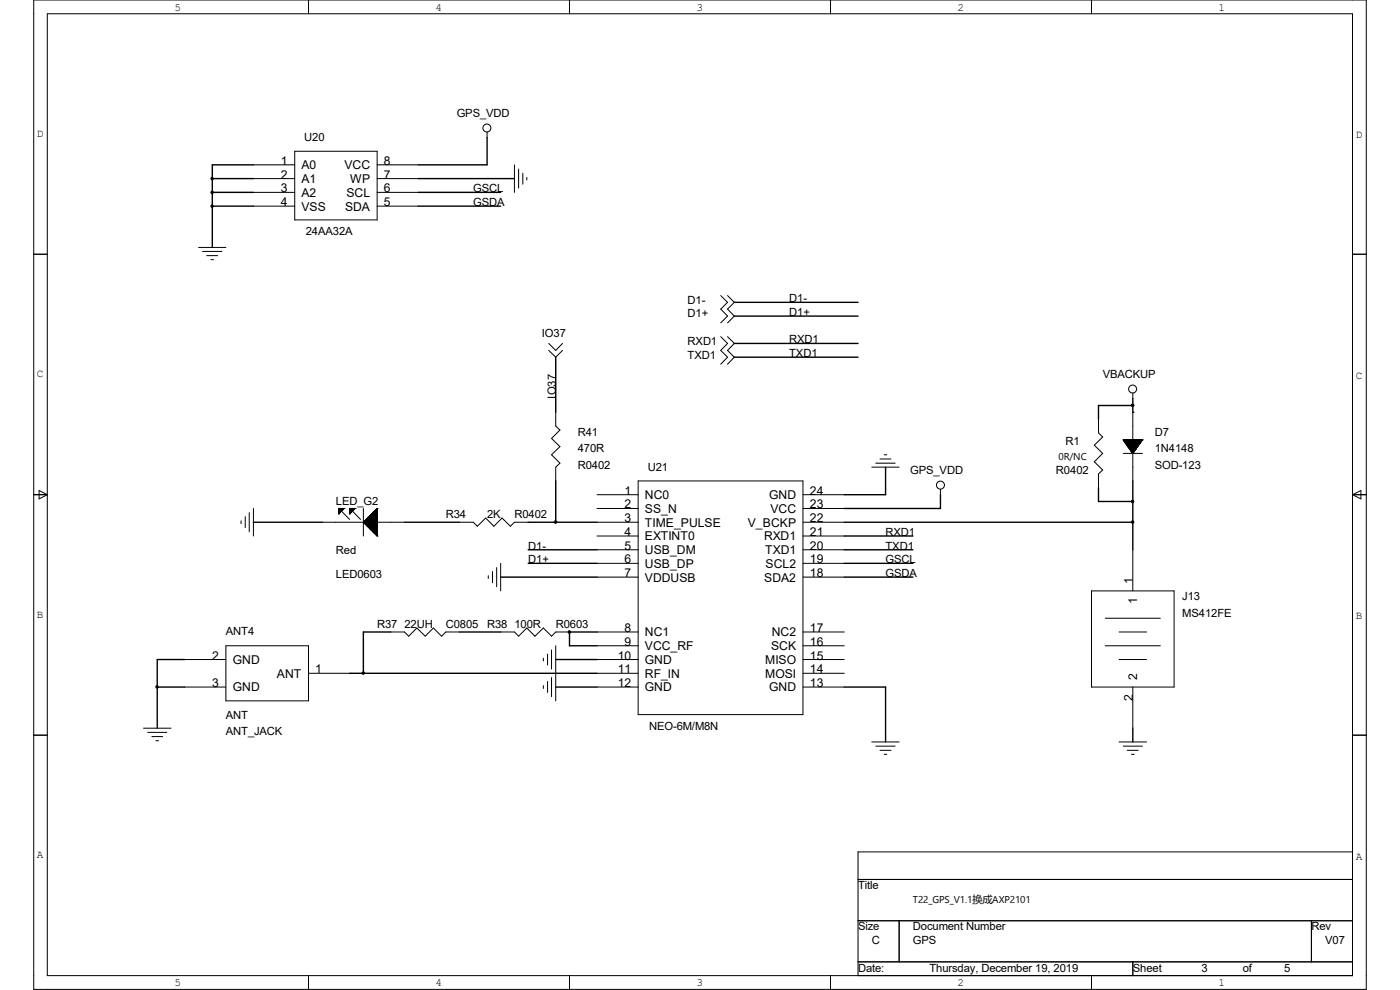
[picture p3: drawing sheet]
<svg xmlns="http://www.w3.org/2000/svg" width="297mm" height="210mm" viewBox="0 0 297 210" stroke-linecap="round" stroke-linejoin="round" font-family="sans-serif">
<g fill="none" stroke="#000" stroke-width=".21">
<path d="M7.2 0h282.7v209.9h-282.7zM10 2.9h276.9v204.1h-276.9zM65.4 0v2.9M120.8 0v2.9M176.2 0v2.9M231.6 0v2.9M53.8 35h8.7M53.8 37.9h8.7M62.5 32.1h17.5v14.6h-17.5zM80 35h8.7M80 37.9h8.7M103.3 28v1.2"/>
<path d="M109.1 35v5.8M110 35.9v4M110.9 36.7v2.4M111.8 37.6v.6M7.2 53.9h2.8M42.1 52.5h5.8M43 53.3h4.1M43.9 54.2h2.3M44.7 55.1h.6M53.8 40.8h8.7M53.8 43.7h8.7M80 40.8h8.7"/>
<path d="M80 43.7h8.7M286.9 53.9h3M116.4 74.3l1.5 1.5 1.4-1.5M116.4 72.9l1.5 1.4 1.4-1.4M152.9 62.7l1.4 1.4-1.4 1.5 1.4 1.5-1.4 1.4M152.9 71.4l1.4 1.5-1.4 1.4 1.4 1.5-1.4 1.5M154.3 62.7l1.5 1.4-1.5 1.5 1.5 1.5-1.5 1.4M154.3 71.4l1.5 1.5-1.5 1.4 1.5 1.5-1.5 1.5M117.9 87.5v2.9l.9 .8-1.8 1.8 1.8 1.7-1.8 1.8 1.8 1.8-.9 .8v2.9M185 99.1h5.8M185.8 98.3h4.1M186.7 97.4h2.3"/>
<path d="M187.6 96.5h.5M233 88.9v2.9l.9 .9-1.7 1.7 1.7 1.8-1.7 1.8 1.7 1.7-.9 .8v3M238.3 93.3h.1M238.3 96.2h4.1M238.3 93.3l2 2.9M238.3 93.3h4.1M238.3 93.3l4 .1M238.4 93.5h3.8M238.4 93.3v.1h3.8M238.5 93.3v.3h3.7M238.5 93.3v.3h3.6M238.5 93.3v.5h3.6"/>
<path d="M238.6 93.3v.5h3.4M238.7 93.3v.6h3.3M238.8 93.3v.7h3.1M238.8 93.3v.8h3.1M238.8 94h3.1M238.9 93.3v.8h2.9M238.9 93.3v1h2.8M238.9 94.2h2.8M239 93.3v1M239.1 94.4h2.5M239.1 93.3v1.1M239.1 93.3v1.2h2.5"/>
<path d="M239.1 94.6h2.4M239.1 93.3v1.3M239.2 93.3v1.4h2.2M239.2 94.6h2.2M239.3 93.3v1.4M239.3 93.3v1.5h2M239.3 94.8h2M239.4 94.9h1.9M239.4 93.3v1.7M239.5 93.3v1.8h1.6v-1.8M239.5 95h1.6M239.6 95.2h1.5"/>
<path d="M239.6 93.3v1.9M239.6 93.3v2h1.4M239.6 95.2h1.4M239.7 93.3v2.1M239.7 93.3v2.1h1.2M239.7 95.4h1.2M239.8 95.5h1M239.8 93.3l.1 2.3M239.9 95.6h.8M239.9 93.3v2.4M240 95.7h.7M240 93.3v2.5"/>
<path d="M240 93.3l.1 2.6h.4M240 95.8h.6M240.2 93.3v2.8M240.2 96.1h.3M240.3 93.3v2.9M240.3 96.2h.1M240.3 83.4v1.1M240.3 87.5v14.5M240.4 93.3v2.8M240.5 93.3v2.7h-.3M240.5 93.3v2.5M240.6 93.3v2.4"/>
<path d="M240.7 93.3v2.4h-.8M240.8 93.3v2.2M240.8 93.3v2.1M240.9 93.3v2M241 93.3v2M241 93.3v1.9M241.2 93.3v1.6M241.3 93.3v1.5M241.3 93.3v1.4M241.4 93.3v1.4M241.4 93.3v1.3M241.5 93.3v1.2"/>
<path d="M241.6 93.3v1.1h-2.5M241.6 93.3v1M241.7 93.3v1M241.7 93.3v.8M241.8 93.3v.8M241.9 93.3v.7M241.9 93.3v.6M242 93.3v.6h-3.3M242 93.3v.5M242.1 93.3v.4M242.1 93.3v.3M242.2 93.3v.2"/>
<path d="M242.2 93.3v.1M242.3 93.3h.1M242.4 93.3h.1M242.4 93.3l-2.1 2.9M7.2 104.9h2.8M8.3 104.1l1.7 .8-1.7 .9zM51.1 110.5v.6M52 109.6v2.3M52.9 108.8v4M53.8 107.9v5.8M68.4 110.8h17.4M71.8 109h.1"/>
<path d="M71.8 108.4h.6M71.9 107.9l-.1 1.1M72 107.9v1h-.2M72.1 107.9l-.1 .9h-.2M72.1 107.9v.9h-.3M72.2 107.9v.8h-.4M72.2 107.9v.7h-.4M72.3 107.9v.6h-.5M72.4 108.4l1.8 1.8M72.5 107.9l-.1 .5M72.6 107.9v.4l-.8 .1M72.6 107.9v.3h-.8"/>
<path d="M72.7 107.9v.3h-.9M72.8 107.9v.2h-1M72.8 107.9v.1h-1M72.9 107.9v.1h-1.1M72.9 107.9h-1.1M73 107.9h.1M73 107.9h-1.2v1.1M73 107.9l-1.2 1.1M74.2 109h.1M74.2 108.4h.6M74.2 107.9v1.1M74.3 107.9v1h-.1"/>
<path d="M74.4 107.9l-.1 .9h-.1M74.5 107.9v.9h-.3M74.5 107.9v.8h-.3M74.6 107.9v.7h-.4M74.6 107.9v.6h-.4M74.7 107.9v.6h-.5M74.8 108.4l1.7 1.8M74.8 107.9v.5M74.9 107.9v.4l-.7 .1M74.9 107.9v.3h-.7M75 107.9v.3h-.8M75.1 107.9v.3h-.9"/>
<path d="M75.1 107.9v.2h-.9M75.1 107.9v.1h-.9M75.2 107.9v.1h-1M75.3 107.9h-1.1M75.4 107.9h.1M75.4 107.9h-1.2v1.1M75.4 107.9l-1.2 1.1M77.1 110.8h.1M77.1 110.8l2.9 2.9M77.1 110.7h2.9M77.1 107.9v5.8M77.1 110.7v.1h2.9"/>
<path d="M77.3 111h2.7M77.3 110.6h2.7M77.7 111.3h2.3M77.9 111.6h2.1M77.9 109.9h2.1M78.1 109.8v2h1.9M78.3 112h1.7M78.7 109.1v3.3h1.3M78.9 109v3.6M79.1 108.8v4h.9M79.5 108.3v4.9M80 113.7h.1"/>
<path d="M80 107.9h.1M80 107.9v5.8M80 107.9l-2.9 2.9M80 108h-.1v5.6h.1M80 108h-.2v5.5h.2M80 108.1h-.2v5.4h.2M80 108.2h-.3v5.2h.3M80 108.2h-.3v5.1h.3M80 108.2h-.4v5.1h.4M80 108.4h-.5v4.8h.5M80 108.4h-.6v4.7h.6M80 108.5h-.7v4.6h.7"/>
<path d="M80 108.6h-.8v4.3h.8M80 108.7h-.8v4.2h.8M80 108.8h-.9v3.9h.9M80 108.8h-1v3.9h1M80 108.9h-1v3.7h1M80 109h-1.2v3.5h1.2M80 109.1h-1.2v3.4h1.2M80 109.3h-1.4v3h1.4M80 109.3h-1.5v2.9h1.5M80 109.4h-1.5v2.8h1.5M80 109.4h-1.6v2.7h1.6M80 109.5h-1.6v2.6h1.6"/>
<path d="M80 109.6h-1.8v2.3h1.8M80 109.7h-1.9v2.1h1.9M80 109.8h-2v1.9h2M80 109.9h-2.1v1.7h2.1M80 110h-2.1v1.5h2.1M80 110.1h-2.2v1.4h2.2M80 110.2h-2.3v1.2h2.3M80 110.2h-2.4v1.1h2.4M80 110.3h-2.4v.9h2.4M80 110.4h-2.5v.8h2.5M80 110.4h-2.6v.7h2.6M80 110.5h-2.6v.6h2.6"/>
<path d="M80 110.5h-2.7v.5h2.7M80 110.7h-2.8v.2h2.8M80 109.6h-1.7v2.3M80 109.2h-1.3v3.2M80 108.5h-.7v4.5M80 107.9l-.1 5.7M97.5 110.8h2.9l.9 .8 1.7-1.7 1.8 1.7 1.7-1.7 1.8 1.7 .8-.8h3M106.2 119.5v5.8M126.7 104.9h8.7M126.7 110.8h8.7M126.7 107.9h8.7M126.7 113.7h8.7"/>
<path d="M126.7 116.6h8.7M126.7 119.5h8.7M135.4 102h34.9v49.6h-34.9zM170.3 104.9h8.8M170.3 110.8h8.8M170.3 107.9h8.8M170.3 113.7h8.8M170.3 116.6h8.8M170.3 119.5h8.8M199.5 103.8v1.1M240.3 116.6v8.7M286.9 104.9h3"/>
<path d="M286.9 104.9l1.8-.8v1.7zM39.2 139.9h8.7M47.9 137h17.5v11.7h-17.5zM82.9 134.1h2.9l.9 .9 1.7-1.8 1.8 1.8 1.7-1.8 1.8 1.8 .9-.9h2.9M103.6 122.1v.6M104.5 121.2v2.4M105.4 120.4v4.1M106.2 134.1h2.9l.9 .9 1.8-1.8 1.7 1.8 1.8-1.8 1.7 1.8 .9-.9h2.9M115.3 139.6v.6M116.2 138.8v2.3M117 137.9v4M117.9 137v11.7"/>
<path d="M126.7 134.1h8.7M126.7 137h8.7M126.7 139.9h8.7M126.7 122.4h8.7M170.3 134.1h8.8M170.3 137h8.8M170.3 139.9h8.8M170.3 122.4h8.8M231.6 125.3h17.5v20.5h-17.5zM234.5 131.1h11.7M234.5 137h11.7M237.4 134.1h5.8"/>
<path d="M237.4 139.9h5.8M7.2 156h2.8M30.4 154.5h5.9M31.3 155.4h4.1M32.2 156.3h2.3M33.1 157.1h.6M39.2 145.8h8.7M65.4 142.8h8.8M115.3 145.5v.5M116.2 144.6v2.3M117 143.7v4.1M126.7 145.8h8.7"/>
<path d="M126.7 142.8h8.7M170.3 145.8h8.8M170.3 142.8h8.8M185 157.4h5.8M185.8 158.3h4.1M186.7 159.2h2.3M237.4 157.4h5.8M238.3 158.3h4.1M239.1 159.2h2.4M240.3 145.8v8.7M286.9 156h3M187.6 160h.5"/>
<path d="M240 160h.6M182 186.6h104.9M182 195.3h104.9M190.8 195.3v8.7M278.2 195.3v8.7M286.9 180.7h-104.9v26.3M65.4 207v2.9M120.8 207v2.9M176.2 207v2.9M182 204h104.9M231.6 207v2.9M240.3 204v3"/>
<circle cx="103.3" cy="27.2" r=".85"/>
<circle cx="240.3" cy="82.5" r=".85"/>
<circle cx="199.5" cy="102.9" r=".85"/>
</g>
<g fill="none" stroke="#000" stroke-width=".3">
<path d="M45 37.9h8.8M53.8 35h-8.8v17.5M88.7 37.9h20.4M103.3 29.2v5.8h-14.6M45 43.7h8.8M45 40.8h8.8M88.7 43.7h17.5M88.7 40.8h17.5M117.9 75.8v11.7M155.8 75.8h26.2M155.8 72.9h26.2M155.8 67.1h26.2"/>
<path d="M155.8 64.1h26.2M187.9 99.1v5.8h-8.8M240.3 87.5h.1M240.3 86h.1M240.3 84.5v3M240.3 86h-7.3v2.9M53.8 110.8h14.6M85.8 110.8h11.7M112.1 119.5h14.6M112.1 110.8h14.6M112.1 116.6h14.6M117.9 102v8.8"/>
<path d="M179.1 119.5h14.6M179.1 110.8h61.2M179.1 116.6h14.6M179.1 113.7h14.6M199.5 104.9v3h-20.4M233 103.5v2.9h7.3M240.3 102v14.6M39.2 139.9h-5.8v14.6M82.9 134.1h-5.8v8.7M97.5 134.1h8.7M106.2 122.4h20.5M117.9 139.9h8.8"/>
<path d="M120.8 134.1h.1M120.8 134.1h5.9M120.8 134.1v2.9h5.9M179.1 122.4h14.6M33.4 145.8h5.8M74.2 142.8h52.5M117.9 145.8h8.8M179.1 145.8h8.8v11.6M240.3 154.5v2.9"/>
</g>
<g fill="#000" stroke="#000" stroke-width=".21">
<circle cx="45" cy="37.9" r=".27"/>
<circle cx="45" cy="43.7" r=".27"/>
<circle cx="45" cy="40.8" r=".27"/>
<circle cx="240.3" cy="86" r=".27"/>
<circle cx="117.8" cy="110.7" r=".27"/>
<circle cx="240.3" cy="106.4" r=".27"/>
<circle cx="240.3" cy="110.7" r=".27"/>
<circle cx="120.8" cy="134.1" r=".27"/>
<circle cx="33.3" cy="145.7" r=".27"/>
<circle cx="77.1" cy="142.8" r=".27"/>
</g>
<g font-size="2.6">
<text x="59.6" y="35">1</text>
<text x="64" y="35.9">A0</text>
<text x="73.1" y="35.9">VCC</text>
<text x="81.4" y="35">8</text>
<text x="59.6" y="37.9">2</text>
<text x="59.6" y="40.8">3</text>
<text x="64" y="38.8">A1</text>
<text x="64" y="41.7">A2</text>
<text x="73.5" y="41.7">SCL</text>
<text x="74.3" y="38.8">WP</text>
<text x="81.4" y="40.8">6</text>
<text x="81.4" y="37.9">7</text>
<text x="59.6" y="43.7">4</text>
<text x="64" y="44.7">VSS</text>
<text x="73.2" y="44.7">SDA</text>
<text x="81.4" y="43.7">5</text>
<text x="132.5" y="104.9">1</text>
<text x="132.5" y="107.9">2</text>
<text x="136.8" y="105.9">NC0</text>
<text x="163.2" y="105.9">GND</text>
<text x="171.8" y="107.9">23</text>
<text x="171.8" y="104.9">24</text>
<text x="132.5" y="110.8">3</text>
<text x="132.5" y="113.7">4</text>
<text x="136.8" y="108.8">SS_N</text>
<text x="136.8" y="111.7">TIME_PULSE</text>
<text x="158.7" y="111.7">V_BCKP</text>
<text x="163.4" y="108.8">VCC</text>
<text x="171.8" y="113.7">21</text>
<text x="171.8" y="110.8">22</text>
<text x="132.5" y="116.6">5</text>
<text x="132.5" y="119.5">6</text>
<text x="136.8" y="114.6">EXTINT0</text>
<text x="136.8" y="117.6">USB_DM</text>
<text x="162.1" y="114.6">RXD1</text>
<text x="162.3" y="117.6">TXD1</text>
<text x="171.8" y="119.5">19</text>
<text x="171.8" y="116.6">20</text>
<text x="132.5" y="122.4">7</text>
<text x="136.8" y="120.4">USB_DP</text>
<text x="136.8" y="123.4">VDDUSB</text>
<text x="162.1" y="123.4">SDA2</text>
<text x="162.4" y="120.4">SCL2</text>
<text x="171.8" y="122.4">18</text>
<text x="240.3" y="123.9" transform="rotate(-90 240.3 123.9)">1</text>
<text x="241.3" y="128.2" transform="rotate(-90 241.3 128.2)">1</text>
<text x="132.5" y="134.1">8</text>
<text x="132.5" y="137">9</text>
<text x="136.8" y="135">NC1</text>
<text x="136.8" y="137.9">VCC_RF</text>
<text x="163.6" y="137.9">SCK</text>
<text x="163.7" y="135">NC2</text>
<text x="171.8" y="137">16</text>
<text x="171.8" y="134.1">17</text>
<text x="45" y="139.9">2</text>
<text x="49.4" y="140.8">GND</text>
<text x="58.8" y="143.8">ANT</text>
<text x="66.9" y="142.8">1</text>
<text x="131.1" y="139.9">10</text>
<text x="131.1" y="142.8">11</text>
<text x="136.8" y="140.8">GND</text>
<text x="136.8" y="143.8">RF_IN</text>
<text x="162.3" y="143.8">MOSI</text>
<text x="162.3" y="140.8">MISO</text>
<text x="171.8" y="142.8">14</text>
<text x="171.8" y="139.9">15</text>
<text x="45" y="145.8">3</text>
<text x="49.4" y="146.7">GND</text>
<text x="131.1" y="145.8">12</text>
<text x="136.8" y="146.7">GND</text>
<text x="163.2" y="146.7">GND</text>
<text x="171.8" y="145.8">13</text>
<text x="240.3" y="148.7" transform="rotate(-90 240.3 148.7)">2</text>
<text x="241.3" y="144.3" transform="rotate(-90 241.3 144.3)">2</text>
</g>
<g font-size="2.4">
<text x="37" y="2.2">5</text>
<text x="92.4" y="2.2">4</text>
<text x="147.7" y="2.2">3</text>
<text x="203.1" y="2.2">2</text>
<text x="258.5" y="2.2">1</text>
<text x="7.8" y="29">D</text>
<text x="96.9" y="24.8">GPS_VDD</text>
<text x="287.7" y="29.3">D</text>
<text x="64.6" y="30">U20</text>
<text x="100.4" y="40.8">GSCL</text>
<text x="100.4" y="43.7">GSDA</text>
<text x="64.9" y="49.9">24AA32A</text>
<text x="145.9" y="64.4">D1-</text>
<text x="167.4" y="64.1">D1-</text>
<text x="115" y="71.4">IO37</text>
<text x="145.9" y="67.4">D1+</text>
<text x="167.4" y="67.1">D1+</text>
<text x="145.9" y="73.2">RXD1</text>
<text x="145.9" y="76.1">TXD1</text>
<text x="167.4" y="75.8">TXD1</text>
<text x="167.4" y="72.9">RXD1</text>
<text x="7.8" y="80.1">C</text>
<text x="233.9" y="80.2">VBACKUP</text>
<text x="287.7" y="80.3">C</text>
<text x="117.9" y="84.5" transform="rotate(-90 117.9 84.5)">IO37</text>
<text x="122.6" y="92.4">R41</text>
<text x="122.6" y="95.9">470R</text>
<text x="226.1" y="94.4">R1</text>
<text x="245" y="92.4">D7</text>
<text x="245" y="95.9">1N4148</text>
<text x="122.6" y="99.4">R0402</text>
<text x="137.4" y="100">U21</text>
<text x="193.1" y="100.5">GPS_VDD</text>
<text x="224" y="100.5">R0402</text>
<text x="245" y="99.4">SOD-123</text>
<text x="71.2" y="107.2">LED_G2</text>
<text x="94.6" y="109.9">R34</text>
<text x="103.3" y="109.9">2K</text>
<text x="109.1" y="109.9">R0402</text>
<text x="187.9" y="113.7">RXD1</text>
<text x="71.2" y="117.4">Red</text>
<text x="112.1" y="119.5">D1+</text>
<text x="112.1" y="116.6">D1-</text>
<text x="187.9" y="119.5">GSCL</text>
<text x="187.9" y="116.6">TXD1</text>
<text x="71.2" y="122.7">LED0603</text>
<text x="187.9" y="122.4">GSDA</text>
<text x="7.8" y="131.1">B</text>
<text x="250.8" y="127.4">J13</text>
<text x="250.8" y="130.9">MS412FE</text>
<text x="287.7" y="131.4">B</text>
<text x="47.9" y="134.7">ANT4</text>
<text x="80" y="133.2">R37</text>
<text x="85.8" y="133.2">22UH</text>
<text x="94.6" y="133.2">C0805</text>
<text x="103.3" y="133.2">R38</text>
<text x="109.1" y="133.2">100R</text>
<text x="117.9" y="133.2">R0603</text>
<text x="47.9" y="156">ANT_JACK</text>
<text x="47.9" y="152.4">ANT</text>
<text x="137.7" y="154.8">NEO-6M/M8N</text>
<text x="7.8" y="182.1">A</text>
<text x="287.7" y="182.4">A</text>
<text x="182" y="188.6">Title</text>
<text x="182" y="197.4">Size</text>
<text x="193.7" y="197.4">Document Number</text>
<text x="278.2" y="197.4">Rev</text>
<text x="185" y="200.3">C</text>
<text x="193.7" y="200.3">GPS</text>
<text x="281.1" y="200.3">V07</text>
<text x="37" y="209.2">5</text>
<text x="92.4" y="209.2">4</text>
<text x="147.7" y="209.2">3</text>
<text x="182" y="206.1">Date:</text>
<text x="197.2" y="206.1">Thursday, December 19, 2019</text>
<text x="203.1" y="209.2">2</text>
<text x="240.3" y="206.1">Sheet</text>
<text x="254.9" y="206.1">3</text>
<text x="258.5" y="209.2">1</text>
<text x="263.6" y="206.1">of</text>
<text x="272.4" y="206.1">5</text>
</g>
<g font-size="2.1">
<text x="224.6" y="97.7">0R/NC</text>
<text x="193.7" y="191.5">T22_GPS_V1.1换成AXP2101</text>
</g>
</svg>
